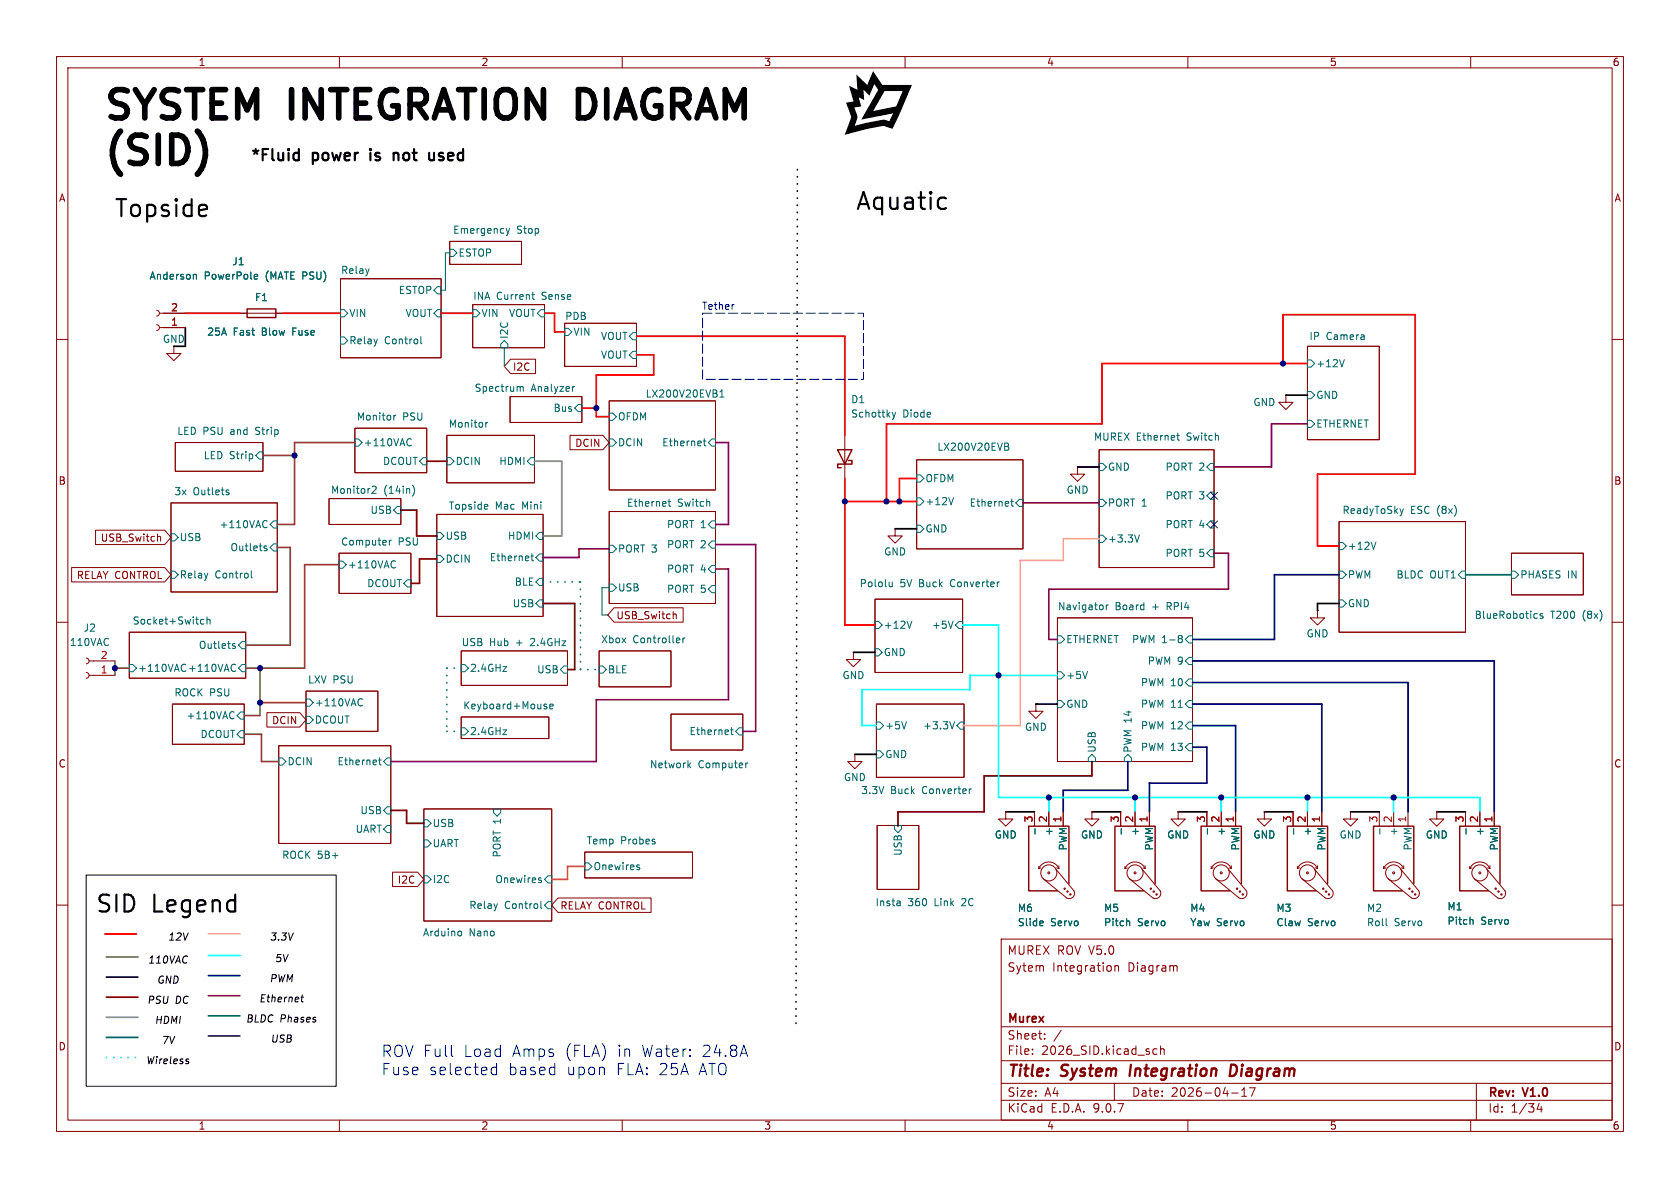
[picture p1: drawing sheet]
<svg xmlns="http://www.w3.org/2000/svg" width="297mm" height="210mm" viewBox="0 0 297 210" stroke-linecap="round" stroke-linejoin="round" font-family="sans-serif">
<g fill="none" stroke="#840000" stroke-width=".18">
<path d="M10 10h277v190h-277zM12 12h273v186h-273zM60 10v2M110 10v2M160 10v2M210 10v2M260 10v2M27.7 57.4l.3 .1 .2 .4-.2 .4-.3 .1M27.7 54.9l.3 .1 .2 .4-.2 .3-.3 .2M28.2 55.4h4.6M28.2 57.9h4.6M42.4 55.4h7.6"/>
<path d="M60.2 49.3h17.8v13.9h-17.8zM79.5 42.7h12.7v4h-12.7zM83.6 53.8h12.7v7.7h-12.7zM99.8 57.2h12.7v7.6h-12.7zM10 60h2M30.7 61.2v1.3h1.3l-1.3 1.3-1.2-1.3h1.2M31 78.2h15.5v5.1h-15.5zM62.7 75.7h12.7v7.9h-12.7zM79 77h15.5v8.3h-15.5zM90.2 70.1h12.7v4.6h-12.7zM90.3 63.5h4.4v2.5h-4.4l-1.1-1.2zM100.8 77h5.8l1.1 1.2-1.1 1.3h-5.8z"/>
<path d="M107.7 70.9h18.8v15.7h-18.8zM149.4 77v7.6M194.3 79.5h20.3v20.8h-20.3zM227.3 69.9v1.2h1.3l-1.3 1.3-1.2-1.3h1.2M227.3 69.9h.1M231.1 61.2h12.7v16.5h-12.7zM285 60h2M16.9 93.7h12.2l1.1 1.3-1.1 1.3h-12.2zM28 94.8l.4 .2v.7M30.2 88.9h18.8v15.7h-18.8zM58.2 88.1h12.7v4.6h-12.7zM59.9 97.8h12.7v7.1h-12.7z"/>
<path d="M77.2 90.9h18.8v18.1h-18.8zM107.7 90.4h18.8v16.3h-18.8zM158.2 93.5v1.2h1.3l-1.3 1.3-1.2-1.3h1.2M158.2 93.5h.1M162.1 81.3h18.7v15.7h-18.7zM190.5 82.6v1.2h1.3l-1.3 1.3-1.3-1.3h1.3M190.5 82.6h.1M236.7 92.2h22.4v19.6h-22.4zM267.2 97.8h12.7v7.4h-12.7zM10 110h2M12.7 100.3h16.4l1.1 1.3-1.1 1.3h-16.4zM15.2 118.9l.4 .1 .1 .4-.1 .3-.4 .2"/>
<path d="M15.2 116.3l.4 .2 .1 .3-.1 .4-.4 .1M15.7 119.4h4.6M15.7 116.8h4.6M22.9 111.8h20.5v8.1h-20.5zM81.5 115.1h18.8v6.1h-18.8zM105.9 115.1h12.7v6.3h-12.7zM108.6 107.4h12.2v2.6h-12.2l-1.2-1.3zM119.2 108.5l.4 .2v.7M150.9 115.3v1.3h1.2l-1.2 1.3-1.3-1.3h1.3M150.9 115.3h.1M154.7 105.9h15.5v13h-15.5zM186.9 109.2h23.9v25.4h-23.9z"/>
<path d="M232.9 108v1.2h1.3l-1.3 1.3-1.3-1.3h1.3M232.9 108h.1M285 110h2M30.5 124.5h12.7v7.1h-12.7zM47.2 126h5.8l1.1 1.3-1.1 1.2h-5.8zM49.3 131.8h19.8v17.3h-19.8zM54.1 122.2h12.7v7.1h-12.7zM81.5 126.7h15.5v3.9h-15.5zM118.6 126.2h12.7v6.4h-12.7zM151.1 133.4v1.2h1.3l-1.3 1.3-1.2-1.3h1.2M151.1 133.4h.1M154.9 124.5h15.5v12.9h-15.5z"/>
<path d="M183.1 124.5v1.2h1.3l-1.3 1.3-1.2-1.3h1.2M183.1 124.5h.1M69.4 154.2h4.4l1.1 1.2-1.1 1.3h-4.4zM74.9 143h22.6v19.8h-22.6zM98.6 158.7h16.5v2.6h-16.5l-1.1-1.3zM103.4 150.6h19v4.6h-19zM155.1 145.9h7.3v11.3h-7.3zM177.8 143.5v1.3h1.3l-1.3 1.3-1.3-1.3h1.3M177.8 143.5h.1M182.9 143.5v2.6M183.6 153.5a1.93 1.93 0 0 1 1.8-1.1 1.93 1.93 0 0 1 1.8 1.1M183.6 153.2v.3"/>
<path d="M184 153.4l-.4 .1M185.4 143.5v2.6M186.7 153.7l3.2 3.8a.94 .94 0 0 1-.2 1.1 .94 .94 0 0 1-1.1 .1l-4.2-3.4M186.8 153.4l.4 .1M187.2 153v.5M188 143.5v2.6M193 143.5v1.3h1.3l-1.3 1.3-1.2-1.3h1.2M193 143.5h.1M198.1 143.5v2.6M198.9 153.5a1.93 1.93 0 0 1 1.8-1.1 1.93 1.93 0 0 1 1.7 1.1M198.9 153.2v.3M199.3 153.4l-.4 .1"/>
<path d="M200.7 143.5v2.6M201.9 153.7l3.2 3.8a.94 .94 0 0 1-.2 1.1 .94 .94 0 0 1-1.1 .1l-4.2-3.4M202.1 153.4l.3 .1M202.4 153v.5M203.2 143.5v2.6M208.3 143.5v1.3h1.2l-1.2 1.3-1.3-1.3h1.3M208.3 143.5h.1M213.4 143.5v2.6M214.1 153.5a1.93 1.93 0 0 1 1.8-1.1 1.93 1.93 0 0 1 1.8 1.1M214.1 153.2v.3M214.5 153.4l-.4 .1M215.9 143.5v2.6"/>
<path d="M217.2 153.7l3.1 3.8a.94 .94 0 0 1-.1 1.1 .94 .94 0 0 1-1.1 .1l-4.2-3.4M217.3 153.4l.4 .1M217.7 153v.5M218.4 143.5v2.6M223.5 143.5v1.3h1.3l-1.3 1.3-1.3-1.3h1.3M223.5 143.5h.1M228.6 143.5v2.6M229.4 153.5a1.93 1.93 0 0 1 1.7-1.1 1.93 1.93 0 0 1 1.8 1.1M229.4 153.2v.3M229.7 153.4l-.3 .1M231.1 143.5v2.6M232.4 153.7l3.2 3.8a.94 .94 0 0 1-.2 1.1 .94 .94 0 0 1-1.1 .1l-4.2-3.4"/>
<path d="M232.5 153.4l.4 .1M232.9 153v.5M233.7 143.5v2.6M238.8 143.5v1.3h1.2l-1.2 1.3-1.3-1.3h1.3M238.8 143.5h.1M243.8 143.5v2.6M244.6 153.5a1.93 1.93 0 0 1 1.8-1.1 1.93 1.93 0 0 1 1.8 1.1M244.6 153.2v.3M245 153.4l-.4 .1M245.4 155.3l4.2 3.5M246.4 143.5v2.6M247.6 153.7l3.2 3.8a.94 .94 0 0 1-.1 1.1 .94 .94 0 0 1-1.1 .1"/>
<path d="M247.8 153.4l.4 .1M248.2 153v.5M248.9 143.5v2.6M254 143.5v1.3h1.3l-1.3 1.3-1.3-1.3h1.3M254 143.5h.1M259.1 143.5v2.6M259.8 153.5a1.93 1.93 0 0 1 1.8-1.1 1.93 1.93 0 0 1 1.8 1.1M259.8 153.2v.3M260.2 153.4l-.4 .1M261.6 143.5v2.6M262.9 153.7l3.2 3.8a.94 .94 0 0 1-.2 1.1 .94 .94 0 0 1-1.1 .1l-4.2-3.4M263 153.4l.4 .1"/>
<path d="M263.4 153v.5M264.2 143.5v2.6M10 160h2M177 166h108v32h-108zM197.1 170.7v1M197.1 170.8l.2-.1 .4 .1v.9M207.9 170.7l.2 .2v.8M285 160h2M60 198v2M110 198v2M160 198v2M177 194.5h108"/>
<path d="M177 191.5h108M177 187.5h108M177 181.5h108M182.5 186.3v.1M182.5 185.5v.1M184.7 183.6v.1M184.7 182.8v.1M187.6 182.1l-1.3 2M197 191.5v3M203.8 186.1l.3 .3 .4-.1M204.5 185.5l-.4-.1-.3 .3M205.2 185.5l.2-.1 .3 .1 .1 .9"/>
<path d="M205.2 184.9v1.5M210 198v2M217.7 193.2h1.2M219.5 193.8h.9M219.5 192.7l.5-.4v1.5M221.9 192.3l-.7 1.5M260 198v2M261 191.5v6.5M272.1 195l-.4 1.1h1M272.5 195.6v1"/>
<circle cx="185.4" cy="154.3" r=".18"/>
<circle cx="185.4" cy="154.3" r="1.42"/>
<circle cx="188.2" cy="157.1" r=".13"/>
<circle cx="188.7" cy="157.6" r=".13"/>
<circle cx="189.2" cy="158.1" r=".13"/>
<circle cx="200.7" cy="154.3" r=".18"/>
<circle cx="200.7" cy="154.3" r="1.42"/>
<circle cx="203.5" cy="157.1" r=".13"/>
<circle cx="204" cy="157.6" r=".13"/>
<circle cx="204.5" cy="158.1" r=".13"/>
<circle cx="215.9" cy="154.3" r=".18"/>
<circle cx="215.9" cy="154.3" r="1.42"/>
<circle cx="218.7" cy="157.1" r=".13"/>
<circle cx="219.2" cy="157.6" r=".13"/>
<circle cx="219.7" cy="158.1" r=".13"/>
<circle cx="231.1" cy="154.3" r=".18"/>
<circle cx="231.1" cy="154.3" r="1.42"/>
<circle cx="233.9" cy="157.1" r=".13"/>
<circle cx="234.4" cy="157.6" r=".13"/>
<circle cx="234.9" cy="158.1" r=".13"/>
<circle cx="246.4" cy="154.3" r=".18"/>
<circle cx="246.4" cy="154.3" r="1.42"/>
<circle cx="249.2" cy="157.1" r=".13"/>
<circle cx="249.7" cy="157.6" r=".13"/>
<circle cx="250.2" cy="158.1" r=".13"/>
<circle cx="261.6" cy="154.3" r="1.42"/>
<circle cx="261.6" cy="154.3" r=".18"/>
<circle cx="264.4" cy="157.1" r=".13"/>
<circle cx="264.9" cy="157.6" r=".13"/>
<circle cx="265.4" cy="158.1" r=".13"/>
</g>
<path d="M199.9 188.2l-.2 2M218.4 188.3l-.8-.1-.2 2h.5l.5-.3" fill="none" stroke="#840000" stroke-width=".4"/>
<g fill="none" stroke="#006464" stroke-width=".18">
<path d="M34.4 48.5l.3 .2v.6M45.1 48.5l.4 .1 .1 .2-.7 .1M45.5 49.3h-.4M60.2 54.7h.6l.7 .7-.7 .6h-.6zM60.2 59.6h.6l.7 .6-.7 .6h-.6zM74.4 59.5v1.1l.2 .2M76.7 55.4l.6-.7h.7v1.3h-.7zM76.7 51.3l.6-.6h.7v1.2h-.7zM79.5 44.1h.6l.7 .6-.7 .6h-.6zM83.6 54.7h.6l.6 .7-.6 .6h-.6zM89.5 40.4l.3 .8M89.8 41.2l-.3 .5"/>
<path d="M90.1 40.4l-.3 .8M94 52.1h.5M94.2 52.7l.3 .2M95.6 54.7h.7v1.3h-.7l-.6-.6zM99.8 58h.7l.6 .7-.6 .6h-.7zM111.9 58.8h.6v1.3h-.6l-.6-.7zM45.8 79.9h.7v1.3h-.7l-.6-.7zM62.7 77.6h.7l.6 .6-.6 .7h-.7zM69.6 73.4v.9M70 73.4l-.4 .3M72.3 77.5l.4 .2M72.7 78.7l-.4 .1"/>
<path d="M85.9 74.7v.8M86.2 74.7l-.3 .2M89.2 60.2l.6 .6v.7h-1.3v-.7zM91.8 68.3l.2 .2M92 68.5v.7M92 68.5l.1-.2 .3 .1 .1 .8M101.6 68.3l-.3 .1M101.6 72.1l.6-.6h.7v1.3h-.7zM107.7 77.6h.6l.7 .6-.7 .7h-.6zM107.7 73h.6l.7 .7-.7 .6h-.6zM111.9 62.1h.6v1.3h-.6l-.6-.7zM124.3 78h.5"/>
<path d="M124.5 77.5v1.1l.3 .2M125.2 78.2l.7-.6h.6v1.3h-.6zM127.3 70.2h.7M127.3 69.3l.3-.4v1.3M157.7 72.9l.3 .8M158 73.7l-.3 .5M158.3 72.9l-.3 .8M177.6 78.3l.6 .1 .1 .3-.3 .2M177.6 78.9h.4M178 78.9l.3 .3v.3l-.7 .1M208 77h.5M208.2 76.5v1.1l.3 .2"/>
<path d="M231.1 69.2h.7l.6 .7-.6 .6h-.7zM231.1 63.6h.7l.6 .7-.6 .6h-.7zM231.1 74.3h.7l.6 .6-.6 .7h-.7zM237.7 63.6l-.5 1.2M30.2 94.4h.7l.6 .6-.6 .6h-.7zM40.1 87l.3 .1 .1 .2-.2 .2h-.2M40.1 86.6l.3 .1M46.7 96.9l.5 .2v.2l-.4 .1M46.7 96.6h.5M46.9 92l.3 .1M47.2 93.2l-.3 .1M48.4 96.1h.6v1.3h-.6l-.6-.6z"/>
<path d="M48.4 92.1h.6v1.2h-.6l-.6-.6zM59.9 99.2h.7l.6 .6-.6 .7h-.7zM65.8 86.1l.5-.2 .2 .4-.8 .9h.8M68.8 95.5v.9M69.2 95.5l-.4 .3M69.5 99.1l.4 .2M70.2 89.5h.7v1.3h-.7l-.6-.6zM72.9 85.8a1.46 1.46 0 0 1 0 1.9M74.8 80.9h.6v1.3h-.6l-.6-.7zM77.2 98.2h.7l.6 .6-.6 .6h-.7zM77.2 94.1h.7l.6 .6-.6 .7h-.7zM79 80.9h.6l.7 .6-.7 .7h-.6z"/>
<path d="M86.1 89.2l.1 .3-.6 .1M86.2 89.9l-.1 .1M93.8 98.3h.5M93.9 80.9h.6v1.3h-.6l-.7-.7zM94 97.9v1.1l.3 .1M94.7 98.6l.7-.7h.6v1.3h-.6zM95.4 94.1h.6v1.3h-.6l-.7-.7zM107.7 96.4h.6l.7 .6-.7 .7h-.6zM118.1 88.7h.5M118.3 88.2v1.1l.3 .2M125.2 92.7l.7-.6h.6v1.2h-.6zM125.9 95.6h.6v1.3h-.6l-.7-.6z"/>
<path d="M162.1 88h.6l.6 .6-.6 .7h-.6zM162.1 92.8h.6l.6 .7-.6 .6h-.6zM162.1 83.9h.6l.6 .7-.6 .6h-.6zM168.6 88l-.5 1.2M178.7 88.6h.5M178.9 88.2v1.1l.3 .2M180.2 88.3h.6v1.2h-.6l-.6-.6zM194.3 81.9h.6l.7 .7-.7 .6h-.6zM194.3 88.3h.6l.7 .6-.7 .6h-.6zM194.3 94.6h.6l.7 .7-.7 .6h-.6zM201.4 94.6l-.4 1.2M214 81.9h.6v1.3h-.6l-.6-.6z"/>
<path d="M214 87h.6v1.3h-.6l-.6-.7zM214 92.1h.6v1.2h-.6l-.6-.6zM214 97.2h.6v1.2h-.6l-.6-.6zM236.7 95.9h.7l.6 .6-.6 .7h-.7zM243.2 95.8l-.4 1.3M248.1 89.9l-.3 .9M22.9 117.5h.6l.6 .6-.6 .6h-.6zM30.2 101h.7l.6 .6-.6 .6h-.7zM35.5 110.2l.2 .1h.3M36 109.5h-.3l-.2 .1M36.6 109.6l.2-.1h.3v.8M36.6 109.1v1.2"/>
<path d="M41.1 114.1l.5 .3v.2h-.4M41.1 113.8h.5M41.3 117.4l.3 .1M41.6 118.6l-.3 .1M42.8 113.4h.6v1.3h-.6l-.6-.7zM42.8 117.5h.6v1.2h-.6l-.6-.6zM44.4 100.9v1.1l.2 .2M69.9 100.3l-.4 .1M72 102.5h.6v1.3h-.6l-.6-.7zM81.5 117.5h.7l.6 .6-.6 .6h-.7zM88.9 117.8h.7l-.7 .9h.7M95.4 102.2h.6v1.3h-.6l-.7-.6z"/>
<path d="M95.4 106h.6v1.3h-.6l-.7-.6zM99.7 117.7h.6v1.3h-.6l-.6-.6zM105.9 117.7h.7l.6 .7-.6 .6h-.7zM107.7 103.3h.6l.7 .6-.7 .6h-.6zM120.1 112.8l.1 .3-.6 .1M120.7 112.8v.8M121.1 112.8l-.4 .2M125.2 100.6l.7-.7h.6v1.3h-.6zM125.2 104.1l.7-.6h.6v1.3h-.6zM154.7 109.9h.6l.7 .6-.7 .6h-.6zM154.7 114.7h.6l.7 .6-.7 .7h-.6zM157.7 102.9v.8"/>
<path d="M157.7 103.6l-.1 .1h-.3M161.2 109.8l-.4 1.3M168.5 109.8l-.4 1.3M169.5 109.9h.7v1.2h-.7l-.6-.6zM186.9 118.7h.7l.6 .7-.6 .6h-.7zM186.9 112.4h.7l.6 .6-.6 .7h-.7zM192.3 118.7l-.5 1.3M195.6 106.9v.9M195.9 106.9l-.3 .3M208.4 112.8l.1 .1M208.4 112.4l.4-.1 .2 .2v.1l-.2 .3M208.5 112.9h.3"/>
<path d="M208.5 112.9h-.1M208.8 112.9l.2 .2v.4l-.2 .1-.4-.1M209.5 113l.7-.6h.6v1.3h-.6zM209.5 116.8l.7-.6h.6v1.3h-.6zM236.7 106h.7l.6 .7-.6 .6h-.7zM236.7 101h.7l.6 .6-.6 .6h-.7zM257.8 101.6l.6-.6h.7v1.2h-.7zM267.2 101h.6l.7 .6-.7 .6h-.6zM271.4 108.5h.4M271.8 109.3h-.4M272.7 108.5h-.3l-.1 .1v.2l.4 .1v.4h-.4M41 125.8l.4 .1"/>
<path d="M41.4 127l-.4 .1M42.5 125.9h.7v1.2h-.7l-.6-.6zM42.5 129.2h.7v1.2h-.7l-.6-.6zM49.3 134h.6l.6 .6-.6 .7h-.6zM54.1 123.6h.6l.7 .6-.7 .6h-.6zM54.1 126.6h.6l.7 .7-.7 .6h-.6zM63.7 123.5l.4 .1M64.1 124.7l-.4 .1M66.9 134.4h.5M67.1 133.9v1.1l.3 .2M68.5 134h.6v1.3h-.6l-.7-.7zM81.5 128.7h.7l.6 .6-.6 .6h-.7z"/>
<path d="M88.9 129h.7l-.7 .9h.7M96.2 124.8l.4 .1 .1 .2-.2 .2h-.3M96.2 124.5h.4M97.2 124.9l.6-.1-.1-.3h-.3l-.2 .1v.7h.5M121.7 135.2l.4 .5M122.1 134.9l-.5 .5M129.2 129h.4M129.3 128.6v1.1l.3 .2M130.7 128.7h.6v1.2h-.6l-.7-.6zM131.8 134.9v.8M132.2 134.9l-.4 .2M154.9 127.6h.7l.6 .7-.6 .6h-.7z"/>
<path d="M154.9 132.7h.7l.6 .7-.6 .6h-.7zM160.3 127.6l-.5 1.2M168.8 127.6l-.5 1.2M169.8 127.6h.6v1.3h-.6l-.6-.6zM171.7 139.5h-.2M186.9 123.8h.7l.6 .7-.6 .6h-.7zM192.4 134l.6-.6 .7 .6v.6h-1.3zM199.4 133.4l.6 .6v.6h-1.2v-.6zM209.5 124.5l.7-.7h.6v1.3h-.6zM210.2 120h.6v1.3h-.6l-.7-.6zM210.2 127.6h.6v1.3h-.6l-.7-.6zM210.2 131.4h.6v1.3h-.6l-.7-.6z"/>
<path d="M68.5 142.6h.6v1.3h-.6l-.7-.6zM68.5 145.9h.6v1.3h-.6l-.7-.6zM74.9 144.9h.7l.6 .6-.6 .7h-.7zM74.9 148.5h.7l.6 .6-.6 .6h-.7zM74.9 154.8h.7l.6 .6-.6 .7h-.7zM87.2 143h1.3v.6l-.6 .7-.7-.7zM95.4 155.6l.3 .1v.1l-.1 .2h-.3M95.4 155.2h.3M95.6 159.3v1.1l.2 .2M96.9 154.8h.6v1.3h-.6l-.6-.7zM96.9 159.4h.6v1.3h-.6l-.6-.7zM103.4 152.5h.6l.6 .7-.6 .6h-.6z"/>
<path d="M112.7 153.3l.3 .1 .1 .2-.2 .1h-.2M112.7 152.9l.3 .1M158.1 145.9h1.3v.7l-.7 .6-.6-.6zM159.1 159.3v.8M159.1 159.6h-.1M183 146.5v.9M198.2 146.5v.9M213.5 146.5v.9M228.7 146.5v.9M243.9 146.5v.9M259.2 146.5v.9M81.2 164.6l.3 .1 .1 .1-.1 .5-.3 .1"/>
<path d="M159.1 160.1h-.1M184.2 162.8l.2 .3-.6 .1M184.4 163.6h-.2M199.4 162.8l.3 .2v.6M245.1 163.5l.1 .1M260.1 162.5l.3 .2v.7"/>
</g>
<path d="M43.7 54.6h5.1v1.5h-5.1zM148.1 79.5h2.5l-1.2 2.5zM150 81.4h.6v.6h-2.5v.7h.6M189 156.2v-10.1h-7.1v11.4h5M204.2 156.2v-10.1h-7.1v11.4h5.1M219.5 156.2v-10.1h-7.2v11.4h5.1M234.7 156.2v-10.1h-7.1v11.4h5.1M249.9 156.2v-10.1h-7.1v11.4h5.1M265.2 156.2v-10.1h-7.1v11.4h5" fill="none" stroke="#840000" stroke-width=".25"/>
<path d="M141 30l-.3 151.6" fill="none" stroke="#000" stroke-width=".3" stroke-dasharray=".1 1.2"/>
<path d="M210.8 116.8h53.4v26.7M236.7 101.6h-11.4v11.4h-14.5M199.4 134.6v5.1h-11.4v3.8M210.8 128.3h7.6v15.2M210.8 124.5h22.9v19M210.8 120.7h38.1v22.8M210.8 132.1h2.6v6.3h-10.2v5.1M36.8 172.5h5.6" fill="none" stroke="#000084" stroke-width=".3"/>
<g fill="none" stroke="#f00" stroke-width=".3">
<path d="M32.8 55.4h9.6M50 55.4h10.2M78 55.4h5.6M96.3 55.4h1.7v3.3h1.8M112.5 59.4h36.9v17.6M102.9 72.1h2.5M112.5 62.7h3.1v3.6h-10.2v7.4h2.3M226.8 64.3v-8.7h23.4v28.2h-17.3v12.7h3.8M231.1 64.3h-36.3v10.6h-38.1v13.7M149.4 88.6h12.7M149.4 84.6v25.9h5.3M162.1 84.6h-3.1v4"/>
<path d="M18.5 165.1h5.6"/>
</g>
<path d="M62.7 78.2h-10.6v14.5h-3.1M46.5 80.5h5.6M49 96.8h2.3v17.2h-7.9M59.9 99.8h-6.1v18.3h-10.4M20.3 118.1h2.6M20.3 116.8v2.6M46 118.1v8.4h-2.8M43.2 129.8h3v4.8h3.1M54.1 124v.2h-8.1M18.8 169.2h5.6" fill="none" stroke="#848400" stroke-width=".3"/>
<g fill="none" stroke="#000" stroke-width=".3">
<path d="M32.8 57.9v3.3M227.3 69.9h3.8M158.2 93.5h3.9M190.5 82.6h3.8M150.9 115.3h3.8M236.7 106.7h-3.8v1.3M151.1 133.4h3.8M183.1 124.5h3.8M177.8 143.5h5.1M193 143.5h5.1M208.3 143.5h5.1M223.5 143.5h5.1"/>
<path d="M238.8 143.5h5M254 143.5h5.1M18.8 172.7h5.6"/>
</g>
<path d="M75.4 81.5h3.6M77.2 98.8h-3v4.3h-1.6M18.8 176.3h5.6" fill="none" stroke="#840000" stroke-width=".3"/>
<path d="M70.9 90.2h2.8v4.5h3.5M96 106.7h5.6v11.7h-1.3M193 134.6v2.6h-19v6.3h-15.3v2.6M69.1 143.3h2.8v2.2h3" fill="none" stroke="#480000" stroke-width=".3"/>
<path d="M170.2 110.5h6.3v30.5h85.1v2.5M186.9 119.4h-15.5v2.5h-19v6.4h2.5M185.4 141v2.5M200.7 141v2.5M215.9 141v2.5M231.1 141v2.5M246.4 141v2.5M36.8 168.9h5.6" fill="none" stroke="#0ff" stroke-width=".3"/>
<path d="M126.5 78.2h2.3v14.5h-2.3M231.1 74.9h-6.3v7.7h-10.2M107.7 97h-5.3v1.6h-6.4M126.5 96.3h7.1v33h-2.3M180.8 88.9h13.5M214.6 97.8h2.6v6.3h-31.8v8.9h1.5M126.5 100.6h2.3v23.1h-23.4v10.9h-36.3M36.8 176h5.6" fill="none" stroke="#840084" stroke-width=".3"/>
<path d="M79 118.1h3.3M79 118.1v11.2M96 102.9h6.6M102.6 102.9v15.5M102.6 118.4h3.3M79 129.3h2.5" fill="none" stroke="#008484" stroke-width=".3" stroke-dasharray=".1 1.2"/>
<path d="M103.4 153.2h-3.1v2.2h-2.8" fill="none" stroke="#dd8500" stroke-width=".3"/>
<path d="M18.8 186.9h5.6" fill="none" stroke="#00c2c2" stroke-width=".3" stroke-dasharray=".1 1.2"/>
<path d="M194.3 95.3h-6.3v3.8h-7.7v29.2h-10.1M36.8 165.1h5.6" fill="none" stroke="#ffcf6c" stroke-width=".3"/>
<path d="M259.1 101.6h8.1M36.8 179.6h5.6" fill="none" stroke="#00c200" stroke-width=".3"/>
<path d="M36.8 183.1h5.6" fill="none" stroke="#480048" stroke-width=".3"/>
<path d="M18.8 183.4h5.6" fill="none" stroke="#008400" stroke-width=".3"/>
<path d="M94.5 81.5h4.8v13.2h-3.3M18.8 179.8h5.6" fill="none" stroke="#848484" stroke-width=".3"/>
<path d="M79.5 44.7h-.8v6.6h-.7M89.2 61.5v3.3M107.7 103.9h-1.3v4.8h1" fill="none" stroke="#009600" stroke-width=".18"/>
<path d="M214 92.1l1.2 1.2M214 87l1.2 1.2M215.2 92.1l-1.2 1.2M215.2 87l-1.2 1.2" fill="none" stroke="#000084" stroke-width=".18"/>
<path d="M15.2 154.7h44.2v37.3h-44.2zM53.2 176.3h.5M53.4 175.8l-.1 1.1 .3 .2M33 187.6l.4 .2-.2 .2M33.1 187.2h.3" fill="none" stroke="#000" stroke-width=".18"/>
<path d="M129.7 53.8h.1M79.9 186.7l.2 .1M86.9 189.8l.3 .2 .6-.1M87.8 188v2M87.8 188.7l-.6-.1-.3 .2" fill="none" stroke="#0000c2" stroke-width=".18"/>
<path d="M36.2 36.2l.3 .1 .1 .6-1.4 .3M36.5 38.1l-.3 .1M52.1 28.2l.2 .1 .5-.1M52.1 27.1l.2-.1 .5 .1M52.8 26.3v2M65.5 26.3l-.1 .1 .1 .1M69.6 27v1.3M70.3 27.1a.54 .54 0 0 0-.7 .1M75.9 27l.1 1.2a.54 .54 0 0 0 .7 0M76.7 27v1.3M166.4 34.9h.5l.3 .2M167.2 36.8l-.3 .1h-.5" fill="none" stroke="#000" stroke-width=".38"/>
<path d="M151.4 13.2l1.9 1.8 1.1-2.4 1.6 2.4h5.2l-3.4 7.8-1.6-.5-2.7 .4-4.2 1.1 1.2-3.1-.6-1.7h1.1l.3 .6a1.71 1.71 0 0 1 .1 1.9l-.3 .8 4.1-1a2.48 2.48 0 0 1 2 .1l.7-1.4-5.6 1.1 .8-1.5a20.6 20.6 0 0 0 5.4-.8l1.1-2.7h-3.1l-2.1 3.5h-1.3l2.1-3.6-.6-1.1-.9 2-1-1 .1 1.8-1-.5 .5 1.6-1.3 .2h-1.1l-.3-.8 1.3-.3-.8-2.8 1.5 .8z" fill="#000"/>
<path d="M124.2 55.4h28.5v11.7h-28.5z" fill="none" stroke="#0000c2" stroke-width=".18" stroke-dasharray="1.7 .6"/>
<g fill="#000084" stroke="#000084" stroke-width=".18">
<circle cx="52.1" cy="80.5" r=".46"/>
<circle cx="156.7" cy="88.6" r=".46"/>
<circle cx="149.4" cy="88.6" r=".46"/>
<circle cx="20.3" cy="118.1" r=".46"/>
<circle cx="46" cy="124.2" r=".46"/>
<circle cx="46" cy="118.1" r=".46"/>
<circle cx="159" cy="88.6" r=".46"/>
<circle cx="176.5" cy="119.4" r=".46"/>
<circle cx="185.4" cy="141" r=".46"/>
<circle cx="215.9" cy="141" r=".46"/>
<circle cx="200.7" cy="141" r=".46"/>
<circle cx="226.8" cy="64.3" r=".46"/>
<circle cx="105.4" cy="72.1" r=".46"/>
<circle cx="246.4" cy="141" r=".46"/>
<circle cx="231.1" cy="141" r=".46"/>
</g>
<g font-size="7">
<text x="18" y="22.6">SYSTEM</text>
<text x="51.7" y="22.6">INTEGRATION DIAGRAM</text>
<text x="18" y="30.6">(SID)</text>
</g>
<g font-size="4.2">
<text x="20.1" y="38.9">Topside</text>
<text x="151.1" y="37.6">Aquatic</text>
<text x="16.8" y="161.8">SID</text>
<text x="26.9" y="161.8">Legend</text>
</g>
<g font-size="2.8">
<text x="44.2" y="29">*Fluid</text>
<text x="55.3" y="29">power</text>
<text x="66.2" y="29">is</text>
<text x="71" y="29">not</text>
<text x="78" y="29">used</text>
</g>
<g font-size="2.8" fill="#0000c2">
<text x="67.3" y="187.1">ROV Full</text>
<text x="67.3" y="190.3">Fuse</text>
<text x="75.7" y="190.3">selected</text>
<text x="81.9" y="187.1">Load</text>
<text x="89.8" y="190.3">based</text>
<text x="90.5" y="187.1">Amps</text>
<text x="99.9" y="187.1">(FLA)</text>
<text x="100.1" y="190.3">upon</text>
<text x="109" y="190.3">FLA: 25A</text>
<text x="109.2" y="187.1">in</text>
<text x="113.6" y="187.1">Water:</text>
<text x="123.7" y="190.3">ATO</text>
<text x="124.3" y="187.1">24.8A</text>
</g>
<g font-size="2.8" fill="#840000">
<text x="178" y="190.9">Title:</text>
<text x="187.7" y="190.9">System</text>
<text x="200.6" y="190.9">Integration</text>
<text x="219.1" y="190.9">Diagram</text>
</g>
<g font-size="2.1" fill="#840000">
<text x="178" y="172">Sytem</text>
<text x="178" y="169">MUREX ROV V5.0</text>
<text x="186" y="172">Integration</text>
<text x="199.5" y="172">Diagram</text>
<text x="178" y="184">Sheet:</text>
<text x="178" y="181.2">Murex</text>
<text x="178" y="186.7">File:</text>
<text x="184.1" y="186.7">2026_SID.kicad_sch</text>
<text x="178" y="196.9">KiCad</text>
<text x="178" y="194.1">Size:</text>
<text x="184.7" y="194.1">A4</text>
<text x="185.7" y="196.9">E.D.A.</text>
<text x="193.3" y="196.9">9.0.7</text>
<text x="200" y="194.1">Date:</text>
<text x="207" y="194.1">2026-04-17</text>
<text x="263" y="194.3">Rev:</text>
<text x="263" y="196.9">Id:</text>
<text x="267.1" y="196.9">1/34</text>
<text x="269.4" y="194.3">V1.0</text>
</g>
<g font-size="1.8" fill="#840000">
<text x="35" y="11.9">1</text>
<text x="85" y="11.9">2</text>
<text x="135" y="11.9">3</text>
<text x="185" y="11.9">4</text>
<text x="235" y="11.9">5</text>
<text x="285" y="11.9">6</text>
<text x="10.3" y="35.9">A</text>
<text x="285.3" y="35.9">A</text>
<text x="90.6" y="65.7">I2C</text>
<text x="101.6" y="79.2">DCIN</text>
<text x="10.3" y="85.9">B</text>
<text x="285.3" y="85.9">B</text>
<text x="17.7" y="96">USB_Switch</text>
<text x="13.5" y="102.6">RELAY CONTROL</text>
<text x="108.9" y="109.7">USB_Switch</text>
<text x="48" y="128.2">DCIN</text>
<text x="10.3" y="135.9">C</text>
<text x="285.3" y="135.9">C</text>
<text x="70.2" y="156.4">I2C</text>
<text x="99" y="161">RELAY CONTROL</text>
<text x="10.3" y="185.9">D</text>
<text x="285.3" y="185.9">D</text>
<text x="35" y="199.9">1</text>
<text x="85" y="199.9">2</text>
<text x="135" y="199.9">3</text>
<text x="185" y="199.9">4</text>
<text x="235" y="199.9">5</text>
<text x="285" y="199.9">6</text>
</g>
<g font-size="1.8" fill="#006464">
<text x="80" y="41.4">Emergency</text>
<text x="91.3" y="41.4">Stop</text>
<text x="41" y="47.1">J1</text>
<text x="81" y="45.6">ESTOP</text>
<text x="26.3" y="49.6">Anderson</text>
<text x="36.1" y="49.6">PowerPole</text>
<text x="45" y="53.4">F1</text>
<text x="47.1" y="49.6">(MATE PSU)</text>
<text x="60.2" y="48.5">Relay</text>
<text x="70.4" y="52.2">ESTOP</text>
<text x="83.6" y="53.1">INA</text>
<text x="87.8" y="53.1">Current</text>
<text x="95.9" y="53.1">Sense</text>
<text x="36.5" y="59.5">25A</text>
<text x="41.2" y="59.5">Fast</text>
<text x="46.4" y="59.5">Blow</text>
<text x="52" y="59.5">Fuse</text>
<text x="61.7" y="56.2">VIN</text>
<text x="71.6" y="56.2">VOUT</text>
<text x="85" y="56.2">VIN</text>
<text x="89.9" y="56.2">VOUT</text>
<text x="99.8" y="56.6">PDB</text>
<text x="101.3" y="59.5">VIN</text>
<text x="61.7" y="61.1">Relay</text>
<text x="68" y="61.1">Control</text>
<text x="90" y="60" transform="rotate(-90 90 60)">I2C</text>
<text x="106.1" y="63.6">VOUT</text>
<text x="106.1" y="60.3">VOUT</text>
<text x="231.4" y="60.2">IP</text>
<text x="232.6" y="65.1">+12V</text>
<text x="234.4" y="60.2">Camera</text>
<text x="83.8" y="69.3">Spectrum</text>
<text x="93.9" y="69.3">Analyzer</text>
<text x="114" y="70.4">LX200V20EVB1</text>
<text x="150.4" y="71.5">D1</text>
<text x="221.5" y="72">GND</text>
<text x="232.6" y="70.7">GND</text>
<text x="31.2" y="77">LED PSU</text>
<text x="40.8" y="77">and</text>
<text x="45.5" y="77">Strip</text>
<text x="63" y="74.4">Monitor</text>
<text x="71.2" y="74.4">PSU</text>
<text x="79.2" y="75.7">Monitor</text>
<text x="97.8" y="73">Bus</text>
<text x="109.2" y="74.5">OFDM</text>
<text x="150.4" y="74">Schottky</text>
<text x="159.6" y="74">Diode</text>
<text x="193.3" y="78">MUREX Ethernet</text>
<text x="209.9" y="78">Switch</text>
<text x="232.6" y="75.8">ETHERNET</text>
<text x="35.9" y="81.4">LED Strip</text>
<text x="64.2" y="79.1">+110VAC</text>
<text x="67.6" y="82.4">DCOUT</text>
<text x="80.5" y="82.4">DCIN</text>
<text x="88.2" y="82.4">HDMI</text>
<text x="109.2" y="79.1">DCIN</text>
<text x="117" y="79.1">Ethernet</text>
<text x="165.6" y="79.8">LX200V20EVB</text>
<text x="195.8" y="83.4">GND</text>
<text x="206" y="83.4">PORT 2</text>
<text x="30.7" y="87.6">3x</text>
<text x="34.1" y="87.6">Outlets</text>
<text x="58.4" y="87.4">Monitor2</text>
<text x="67.8" y="87.4">(14in)</text>
<text x="110.7" y="89.7">Ethernet</text>
<text x="119.8" y="89.7">Switch</text>
<text x="163.5" y="89.5">+12V</text>
<text x="163.5" y="85.4">OFDM</text>
<text x="171.3" y="89.8">Ethernet</text>
<text x="188.5" y="87.5">GND</text>
<text x="195.8" y="89.8">PORT 1</text>
<text x="206" y="88.5">PORT 3</text>
<text x="31.7" y="95.9">USB</text>
<text x="38.7" y="93.6">+110VAC</text>
<text x="65.4" y="91">USB</text>
<text x="78.7" y="95.6">USB</text>
<text x="79.2" y="90.2">Topside</text>
<text x="87.6" y="90.2">Mac</text>
<text x="89.7" y="95.6">HDMI</text>
<text x="92.4" y="90.2">Mini</text>
<text x="117.8" y="93.6">PORT 1</text>
<text x="163.5" y="94.3">GND</text>
<text x="206" y="93.6">PORT 4</text>
<text x="237.2" y="90.9">ReadyToSky</text>
<text x="249.4" y="90.9">ESC (8x)</text>
<text x="40.6" y="97.6">Outlets</text>
<text x="60.2" y="96.5">Computer</text>
<text x="61.4" y="100.7">+110VAC</text>
<text x="70.4" y="96.5">PSU</text>
<text x="78.7" y="99.7">DCIN</text>
<text x="86.5" y="99.4">Ethernet</text>
<text x="109.2" y="97.9">PORT 3</text>
<text x="117.8" y="97.1">PORT 2</text>
<text x="117.8" y="101.4">PORT 4</text>
<text x="156.2" y="98.4">GND</text>
<text x="195.8" y="96.1">+3.3V</text>
<text x="206" y="98.7">PORT 5</text>
<text x="238.2" y="97.4">+12V</text>
<text x="31.7" y="102.5">Relay</text>
<text x="38" y="102.5">Control</text>
<text x="64.8" y="104">DCOUT</text>
<text x="90.5" y="107.5">USB</text>
<text x="90.9" y="103.7">BLE</text>
<text x="109.2" y="104.7">USB</text>
<text x="117.8" y="105">PORT 5</text>
<text x="151.9" y="103.9">Pololu</text>
<text x="159.1" y="103.9">5V</text>
<text x="162.6" y="103.9">Buck</text>
<text x="168.3" y="103.9">Converter</text>
<text x="186.9" y="108">Navigator</text>
<text x="197.1" y="108">Board</text>
<text x="203.8" y="108">+</text>
<text x="206.5" y="108">RPI4</text>
<text x="238.2" y="107.5">GND</text>
<text x="238.2" y="102.5">PWM</text>
<text x="246.8" y="102.5">BLDC</text>
<text x="252.8" y="102.5">OUT1</text>
<text x="268.7" y="102.5">PHASES</text>
<text x="277.1" y="102.5">IN</text>
<text x="14.7" y="111.9">J2</text>
<text x="23.4" y="110.5">Socket+Switch</text>
<text x="106.2" y="113.8">Xbox</text>
<text x="111.9" y="113.8">Controller</text>
<text x="156.1" y="111.4">+12V</text>
<text x="164.6" y="111.4">+5V</text>
<text x="188.4" y="113.9">ETHERNET</text>
<text x="200" y="113.9">PWM 1-8</text>
<text x="230.9" y="112.9">GND</text>
<text x="260.6" y="109.5">BlueRobotics</text>
<text x="274.1" y="109.5">T200</text>
<text x="279.9" y="109.5">(8x)</text>
<text x="12.2" y="114.4">110VAC</text>
<text x="24.3" y="119">+110VAC +110VAC</text>
<text x="35.1" y="114.9">Outlets</text>
<text x="81.5" y="114.3">USB</text>
<text x="83" y="119">2.4GHz</text>
<text x="86.5" y="114.3">Hub</text>
<text x="91.3" y="114.3">+</text>
<text x="94.1" y="114.3">2.4GHz</text>
<text x="94.9" y="119.2">USB</text>
<text x="107.4" y="119.2">BLE</text>
<text x="156.1" y="116.2">GND</text>
<text x="202.8" y="117.7">PWM 9</text>
<text x="30.7" y="123.2">ROCK PSU</text>
<text x="54.4" y="120.9">LXV PSU</text>
<text x="55.6" y="125.1">+110VAC</text>
<text x="81.8" y="125.5">Keyboard+Mouse</text>
<text x="148.8" y="120.2">GND</text>
<text x="188.4" y="120.2">+5V</text>
<text x="188.4" y="125.3">GND</text>
<text x="201.6" y="121.5">PWM 10</text>
<text x="201.6" y="125.3">PWM 11</text>
<text x="32.9" y="127.4">+110VAC</text>
<text x="35.3" y="130.7">DCOUT</text>
<text x="55.6" y="128.1">DCOUT</text>
<text x="83" y="130.1">2.4GHz</text>
<text x="121.8" y="130.1">Ethernet</text>
<text x="156.4" y="129.1">+5V</text>
<text x="163.1" y="129.1">+3.3V</text>
<text x="181.1" y="129.4">GND</text>
<text x="201.6" y="129.1">PWM 12</text>
<text x="50.7" y="135.5">DCIN</text>
<text x="59.6" y="135.5">Ethernet</text>
<text x="114.8" y="135.9">Network</text>
<text x="123.4" y="135.9">Computer</text>
<text x="156.4" y="134.2">GND</text>
<text x="193.9" y="133.2" transform="rotate(-90 193.9 133.2)">USB</text>
<text x="200.3" y="133.2" transform="rotate(-90 200.3 133.2)">PWM 14</text>
<text x="201.6" y="132.9">PWM 13</text>
<text x="149.1" y="138.3">GND</text>
<text x="152.1" y="140.5">3.3V</text>
<text x="157.4" y="140.5">Buck</text>
<text x="163.1" y="140.5">Converter</text>
<text x="62.8" y="147.4">UART</text>
<text x="63.6" y="144.1">USB</text>
<text x="76.4" y="146.4">USB</text>
<text x="76.4" y="150">UART</text>
<text x="103.6" y="149.4">Temp</text>
<text x="109.7" y="149.4">Probes</text>
<text x="175.8" y="148.4">GND</text>
<text x="186.3" y="147.9" transform="rotate(-90 186.3 147.9)">+</text>
<text x="191" y="148.4">GND</text>
<text x="201.5" y="147.9" transform="rotate(-90 201.5 147.9)">+</text>
<text x="206.2" y="148.4">GND</text>
<text x="216.8" y="147.9" transform="rotate(-90 216.8 147.9)">+</text>
<text x="221.5" y="148.4">GND</text>
<text x="232" y="147.9" transform="rotate(-90 232 147.9)">+</text>
<text x="236.7" y="148.4">GND</text>
<text x="247.2" y="147.9" transform="rotate(-90 247.2 147.9)">+</text>
<text x="252" y="148.4">GND</text>
<text x="262.5" y="147.9" transform="rotate(-90 262.5 147.9)">+</text>
<text x="49.8" y="151.9">ROCK 5B+</text>
<text x="88.7" y="151.7" transform="rotate(-90 88.7 151.7)">PORT 1</text>
<text x="104.8" y="154">Onewires</text>
<text x="159.6" y="151.4" transform="rotate(-90 159.6 151.4)">USB</text>
<text x="188.8" y="150.5" transform="rotate(-90 188.8 150.5)">PWM</text>
<text x="204.1" y="150.5" transform="rotate(-90 204.1 150.5)">PWM</text>
<text x="219.3" y="150.5" transform="rotate(-90 219.3 150.5)">PWM</text>
<text x="234.5" y="150.5" transform="rotate(-90 234.5 150.5)">PWM</text>
<text x="249.8" y="150.5" transform="rotate(-90 249.8 150.5)">PWM</text>
<text x="265" y="150.5" transform="rotate(-90 265 150.5)">PWM</text>
<text x="76.4" y="156.3">I2C</text>
<text x="82.9" y="160.9">Relay</text>
<text x="87.5" y="156.3">Onewires</text>
<text x="89.2" y="160.9">Control</text>
<text x="154.7" y="160.3">Insta</text>
<text x="160.5" y="160.3">360</text>
<text x="165.3" y="160.3">Link</text>
<text x="170.3" y="160.3">2C</text>
<text x="179.8" y="161.4">M6</text>
<text x="195.1" y="161.4">M5</text>
<text x="210.3" y="161.4">M4</text>
<text x="225.6" y="161.4">M3</text>
<text x="241.6" y="161.4">M2</text>
<text x="255.8" y="161.1">M1</text>
<text x="74.7" y="165.6">Arduino</text>
<text x="82.9" y="165.6">Nano</text>
<text x="179.8" y="163.9">Slide</text>
<text x="185.7" y="163.9">Servo</text>
<text x="195.1" y="163.9">Pitch</text>
<text x="201.1" y="163.9">Servo</text>
<text x="210.3" y="163.9">Yaw</text>
<text x="215.1" y="163.9">Servo</text>
<text x="225.6" y="163.9">Claw</text>
<text x="231.1" y="163.9">Servo</text>
<text x="241.6" y="163.9">Roll</text>
<text x="246.5" y="163.9">Servo</text>
<text x="255.8" y="163.7">Pitch</text>
<text x="261.8" y="163.7">Servo</text>
</g>
<g font-size="1.8" fill="#a90000">
<text x="30.2" y="57.7">1</text>
<text x="30.2" y="55.1">2</text>
<text x="17.7" y="119.1">1</text>
<text x="17.7" y="116.6">2</text>
<text x="182.6" y="145.5" transform="rotate(-90 182.6 145.5)">3</text>
<text x="185.2" y="145.5" transform="rotate(-90 185.2 145.5)">2</text>
<text x="187.7" y="145.5" transform="rotate(-90 187.7 145.5)">1</text>
<text x="197.9" y="145.5" transform="rotate(-90 197.9 145.5)">3</text>
<text x="200.4" y="145.5" transform="rotate(-90 200.4 145.5)">2</text>
<text x="202.9" y="145.5" transform="rotate(-90 202.9 145.5)">1</text>
<text x="213.1" y="145.5" transform="rotate(-90 213.1 145.5)">3</text>
<text x="215.6" y="145.5" transform="rotate(-90 215.6 145.5)">2</text>
<text x="218.2" y="145.5" transform="rotate(-90 218.2 145.5)">1</text>
<text x="228.3" y="145.5" transform="rotate(-90 228.3 145.5)">3</text>
<text x="230.9" y="145.5" transform="rotate(-90 230.9 145.5)">2</text>
<text x="233.4" y="145.5" transform="rotate(-90 233.4 145.5)">1</text>
<text x="243.6" y="145.5" transform="rotate(-90 243.6 145.5)">3</text>
<text x="246.1" y="145.5" transform="rotate(-90 246.1 145.5)">2</text>
<text x="248.7" y="145.5" transform="rotate(-90 248.7 145.5)">1</text>
<text x="258.8" y="145.5" transform="rotate(-90 258.8 145.5)">3</text>
<text x="261.4" y="145.5" transform="rotate(-90 261.4 145.5)">2</text>
<text x="263.9" y="145.5" transform="rotate(-90 263.9 145.5)">1</text>
</g>
<text font-size="1.8" fill="#0000c2" x="124" y="55">Tether</text>
<g font-size="1.8">
<text x="28.7" y="60.8">GND</text>
<text x="29.6" y="166.5">12V</text>
<text x="47.6" y="166.5">3.3V</text>
<text x="26.1" y="170.5">110VAC</text>
<text x="47.6" y="173.8">PWM</text>
<text x="48.5" y="170.3">5V</text>
<text x="26" y="177.7">PSU DC</text>
<text x="27.7" y="174.1">GND</text>
<text x="45.8" y="177.4">Ethernet</text>
<text x="27.3" y="181.2">HDMI</text>
<text x="28.5" y="184.8">7V</text>
<text x="43.4" y="181">BLDC Phases</text>
<text x="47.8" y="184.5">USB</text>
<text x="25.7" y="188.3">Wireless</text>
</g>
</svg>
